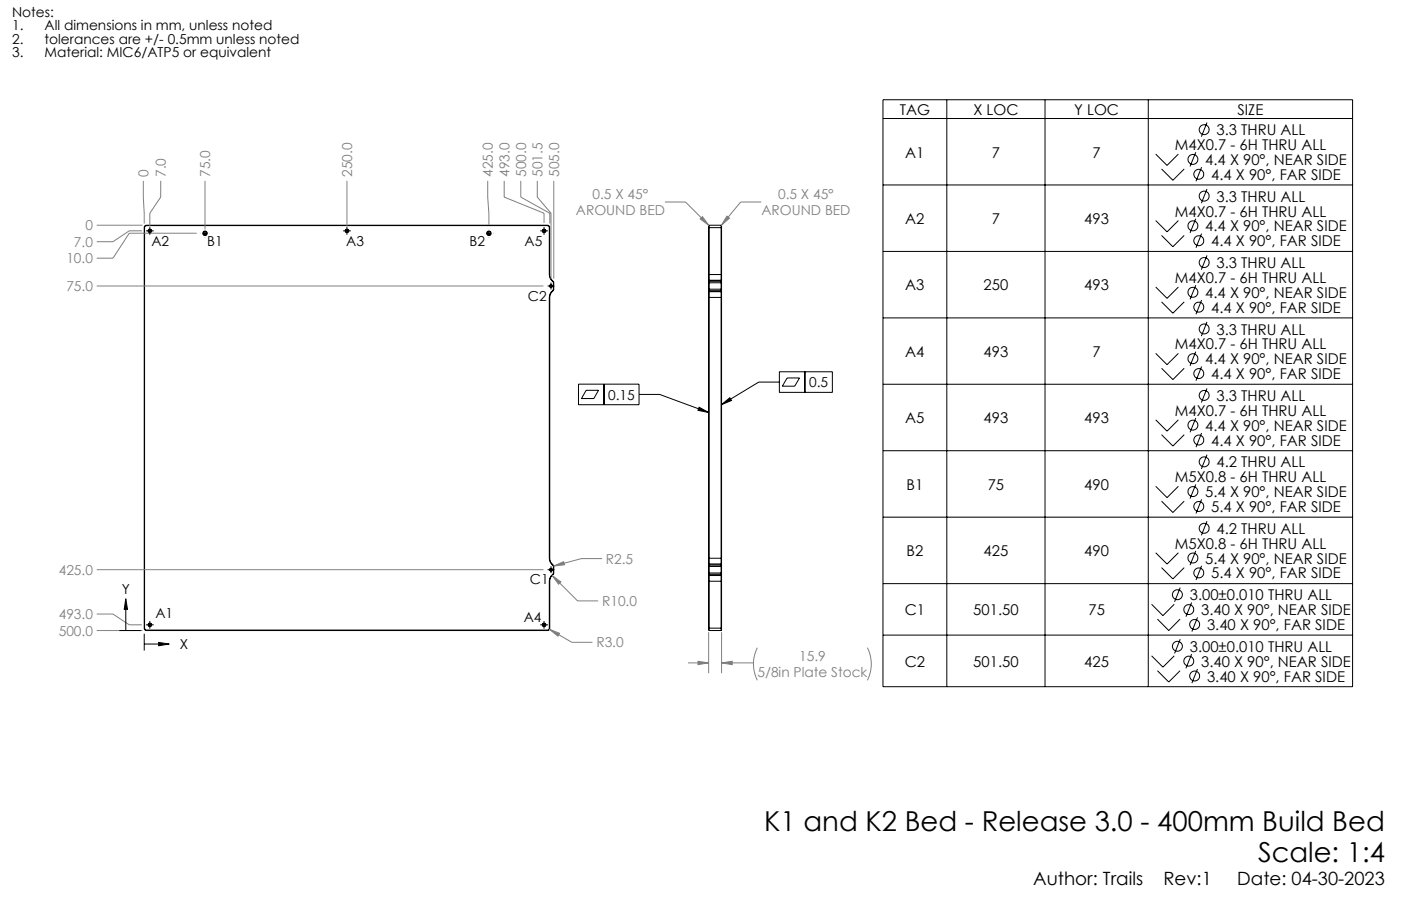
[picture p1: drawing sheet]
<svg xmlns="http://www.w3.org/2000/svg" width="432mm" height="279mm" viewBox="0 0 432 279" stroke-linecap="round" stroke-linejoin="round" font-family="sans-serif">
<g fill="none" stroke="#000" stroke-width=".31">
<path d="M272.1 30.8h144.8v181h-144.8zM272.1 36.5h144.8M291.8 30.8v181M322.1 30.8v181M353.9 30.8v181M372 37.8l-1.7 4.4M272.1 57h144.8M356.2 47.5l3.5 3.5 3.5-3.5M358 52.1l3.5 3.5 3.5-3.5M368.5 47l-1.7 4.3M370.3 51.5l-1.7 4.4M372 58.3l-1.7 4.4"/>
<path d="M44.5 70.2v123.5M44.5 70.2h.1M44.6 70.2v123.5M45 71.2h2.4M45.2 69.5l-.6 .3-.1 .4M45.2 69.6l-.5 .1-.1 .5M45.2 69.5v.1M45.2 69.6h123.5M45.2 69.5h123.5M46.2 70v2.4M61.9 71.9h.1M62.5 71.9h1.3"/>
<path d="M63.2 70.6v.1M63.2 71.3v1.3M63.2 73.2v.1M64.5 71.9h.1M105.8 71.2h2.3M106.9 70v2.4M149.4 71.9h.1M150 71.9h1.3M150.7 70.6v.1M150.7 71.3v1.3M150.7 73.2v.1M151.9 71.9h.1"/>
<path d="M166.5 71.2h2.4M167.7 70v2.4M168.7 69.6l.4 .1 .2 .5M168.7 69.5l.5 .2 .2 .5M168.7 69.5v.1M169.3 70.2v14.5M169.3 70.2h.1M169.4 70.2v14.5M218.4 70.2h4M218.4 70.2v14.5M218.5 69.5v16.9M218.5 69.5l-.1 .7"/>
<path d="M218.5 69.5h3.7M222.2 69.5v16.9M222.2 69.5l.2 .7M222.4 70.2v14.5M272.1 77.5h144.8M356.2 68l3.5 3.5 3.5-3.5M358 72.6l3.5 3.5 3.5-3.5M368.5 67.5l-1.7 4.3M370.3 72l-1.7 4.4M372 78.8l-1.7 4.3M168.8 88.2h2.1M169.3 84.7l.2 1 .6 .8"/>
<path d="M169.3 91.7v80.5M169.3 91.7h.1M169.3 84.7h.1M169.4 84.7l.2 .9 .6 .8M169.4 91.7v80.5M169.8 87.1v2.2M170.1 89.9l-.6 .8-.2 1M170.1 86.5l.3 .4M170.1 89.9l.1 .1M170.2 90l-.6 .8-.2 .9M170.2 86.4l-.1 .1M170.2 86.4l.3 .3"/>
<path d="M170.4 86.9l.2 .3M170.4 89.5l-.3 .4M170.4 89.5l.1 .1M170.5 86.7l.2 .5M170.5 86.7l-.1 .2M170.5 89.6l-.3 .4M170.6 89.2l-.2 .3M170.6 87.2v2M170.6 89.2h.1M170.6 87.2h.1M170.7 89.2l-.2 .4M170.7 87.2v2"/>
<path d="M218.4 86.9v.3M218.4 89.2v.3M218.4 84.7v1.8M218.4 89.9v1.8M218.4 91.7h4M218.4 84.7h4M218.4 89.2h4M218.4 87.2h4M218.4 86.5v.4M218.4 87.2v2M218.4 89.5v.4M218.4 91.7v80.5"/>
<path d="M218.4 89.5l.1 .1M218.4 89.9l.1 .1M218.5 86.7v2.9M218.5 90v83.9M218.5 86.7h3.7M218.5 86.4v.3M218.5 89.6v.4M218.5 89.6h3.7M218.5 86.7l-.1 .2M218.5 90h3.7M218.5 86.4h3.7M218.5 86.4l-.1 .1"/>
<path d="M222.2 86.7v2.9M222.2 90v83.9M222.2 86.4v.3M222.2 89.6v.4M222.2 86.7l.2 .2M222.2 86.4l.2 .1M222.4 86.9v.3M222.4 89.2v.3M222.4 89.9v1.8M222.4 84.7v1.8M222.4 86.5v.4M222.4 87.2v2"/>
<path d="M222.4 89.5v.4M222.4 91.7v80.5M222.4 89.5l-.2 .1M222.4 89.9l-.2 .1M272.1 98h144.8M356.2 88.5l3.5 3.5 3.5-3.5M358 93.1l3.5 3.5 3.5-3.5M368.5 87.9l-1.7 4.4M370.3 92.5l-1.7 4.4M372 99.3l-1.7 4.3M178.3 118.5h18.7v6.3h-18.7zM186.2 118.5v6.3"/>
<path d="M240.2 114.7h16.3v6.3h-16.3zM240.2 117.8h-6.3l-11.5 7M242.6 116.6h3.8l-1.5 2.5h-3.8zM248.1 114.7v6.3M272.1 118.5h144.8M356.2 109l3.5 3.5 3.5-3.5M358 113.6l3.5 3.5 3.5-3.5M368.5 108.4l-1.7 4.4M370.3 113l-1.7 4.4M372 119.8l-1.7 4.3M180.7 120.4h3.8l-1.5 2.5h-3.8zM197 121.6h6.3l15.1 5.6"/>
<path d="M215.5 125.6l2.9 1.6-3.3-.7zM222.4 124.8l2.5-2.1 .6 .8zM272.1 139h144.8M356.2 129.5l3.5 3.5 3.5-3.5M358 134.1l3.5 3.4 3.5-3.4M368.5 128.9l-1.7 4.4M370.3 133.5l-1.7 4.4M272.1 159.5h144.8M356.2 150l3.5 3.5 3.5-3.5M358 154.6l3.5 3.4 3.5-3.4M368.5 149.4l-1.7 4.4M370.3 154l-1.7 4.4"/>
<path d="M372 140.2l-1.7 4.4M168.8 175.7h2.1M169.3 172.2l.2 1 .6 .8M169.3 179.2v14.5M169.3 172.2h.1M169.3 179.2h.1M169.4 172.2l.2 .9 .6 .8M169.4 179.2v14.5M169.8 174.6v2.1M170.1 177.4l-.6 .8-.2 1M170.1 174l.3 .3M170.1 177.4l.1 .1"/>
<path d="M170.2 177.5l-.6 .8-.2 .9M170.2 173.9l-.1 .1M170.2 173.9l.3 .4M170.4 174.3l.2 .4M170.4 177.1l-.3 .3M170.4 177.1h.1M170.5 174.3l.2 .4M170.5 174.3h-.1M170.5 177.1l-.3 .4M170.6 176.7l-.2 .4M170.6 174.7v2M170.6 176.7h.1"/>
<path d="M170.6 174.7h.1M170.7 176.7l-.2 .4M170.7 174.7v2M218.4 174.3v.4M218.4 176.7v.4M218.4 177.4v1.8M218.4 172.2v1.8M218.4 172.2h4M218.4 179.2h4M218.4 176.7h4M218.4 174.7h4M218.4 174v.3"/>
<path d="M218.4 174.7v2M218.4 177.1v.3M218.4 179.2v14.5M218.4 177.1h.1M218.4 177.4l.1 .1M218.5 174.3v2.8M218.5 177.5v17M218.5 177.1h3.7M218.5 174.3h3.7M218.5 173.9v.4M218.5 177.1v.4M218.5 174.3h-.1"/>
<path d="M218.5 173.9h3.7M218.5 177.5h3.7M218.5 173.9l-.1 .1M222.2 174.3v2.8M222.2 177.5v17M222.2 173.9v.4M222.2 177.1v.4M222.2 174.3h.2M222.2 173.9l.2 .1M222.4 176.7v.4M222.4 174.3v.4M222.4 177.4v1.8"/>
<path d="M222.4 172.2v1.8M222.4 177.1h-.2M222.4 174v.3M222.4 174.7v2M222.4 177.1v.3M222.4 179.2v14.5M222.4 177.4l-.2 .1M272.1 180h144.8M356.2 170.5l3.5 3.5 3.5-3.5M358 175l3.5 3.5 3.5-3.5M368.5 169.9l-1.7 4.4M370.3 174.5l-1.7 4.4"/>
<path d="M372 160.7l-1.7 4.4M36.8 194.5h6.6M38.8 184.6l.5 3.3h-1zM38.8 187.9v6.6M44.4 195.4v5.2M44.4 198.6h4.5M44.5 193.7l.2 .5 .5 .3M44.5 193.7h.1M44.6 193.7l.1 .4 .5 .2M45 192.7h2.4M45.2 194.3v.2M45.2 194.3h123.5"/>
<path d="M45.2 194.5h123.5M46.2 191.5v2.4M48.9 198.1l3.3 .5-3.3 .5zM166.5 192.7h2.4M167.7 191.5v2.4M168.7 194.3v.2M169.3 193.7l-.2 .5-.4 .1M169.3 193.7h.1M169.4 193.7l-.2 .5-.5 .3M218.4 193.7l.1 .8M218.4 193.7h4M218.5 194.5h3.7"/>
<path d="M222.4 193.7l-.2 .8M272.1 195.9h144.8M354.9 186.3l3.5 3.6 3.5-3.6M356.7 190.9l3.5 3.6 3.5-3.6M363.7 181.2l-1.7 4.4M363.7 197.1l-1.7 4.4M367.3 185.8l-1.8 4.4M369.1 190.4l-1.8 4.4M354.9 202.2l3.5 3.5 3.5-3.5M356.7 206.8l3.5 3.5 3.5-3.5M367.3 201.7l-1.8 4.4M369.1 206.3l-1.8 4.4"/>
<circle cx="371.1" cy="40" r="1.53"/>
<circle cx="367.7" cy="49.2" r="1.53"/>
<circle cx="369.5" cy="53.7" r="1.53"/>
<circle cx="46.2" cy="71.2" r=".41"/>
<circle cx="46.2" cy="71.2" r=".56"/>
<circle cx="63.2" cy="71.9" r=".52"/>
<circle cx="63.2" cy="72" r=".68"/>
<circle cx="106.9" cy="71.2" r=".41"/>
<circle cx="106.9" cy="71.2" r=".56"/>
<circle cx="150.7" cy="71.9" r=".52"/>
<circle cx="150.7" cy="72" r=".68"/>
<circle cx="167.7" cy="71.2" r=".41"/>
<circle cx="167.7" cy="71.2" r=".56"/>
<circle cx="367.7" cy="69.7" r="1.53"/>
<circle cx="369.5" cy="74.2" r="1.53"/>
<circle cx="371.1" cy="60.5" r="1.53"/>
<circle cx="169.8" cy="88.2" r=".38"/>
<circle cx="169.8" cy="88.2" r=".43"/>
<circle cx="367.6" cy="90.1" r="1.54"/>
<circle cx="369.5" cy="94.7" r="1.54"/>
<circle cx="371.1" cy="81" r="1.54"/>
<circle cx="367.7" cy="110.6" r="1.53"/>
<circle cx="369.5" cy="115.2" r="1.53"/>
<circle cx="371.1" cy="101.4" r="1.53"/>
<circle cx="367.7" cy="131.1" r="1.53"/>
<circle cx="369.5" cy="135.7" r="1.53"/>
<circle cx="371.1" cy="121.9" r="1.53"/>
<circle cx="367.7" cy="151.6" r="1.53"/>
<circle cx="369.5" cy="156.2" r="1.53"/>
<circle cx="371.1" cy="142.4" r="1.53"/>
<circle cx="169.8" cy="175.7" r=".37"/>
<circle cx="169.8" cy="175.7" r=".43"/>
<circle cx="367.7" cy="172.1" r="1.53"/>
<circle cx="369.5" cy="176.7" r="1.53"/>
<circle cx="371.1" cy="162.9" r="1.53"/>
<circle cx="46.2" cy="192.7" r=".41"/>
<circle cx="46.2" cy="192.7" r=".56"/>
<circle cx="167.7" cy="192.7" r=".41"/>
<circle cx="167.7" cy="192.7" r=".56"/>
<circle cx="362.9" cy="199.3" r="1.53"/>
<circle cx="362.9" cy="183.4" r="1.53"/>
<circle cx="366.4" cy="188" r="1.53"/>
<circle cx="368.2" cy="192.6" r="1.53"/>
<circle cx="366.4" cy="203.9" r="1.53"/>
<circle cx="368.2" cy="208.5" r="1.53"/>
</g>
<g fill="none" stroke="#808080" stroke-width=".31">
<path d="M44.2 55.8l.2 13.1M49.5 55.8v5l-3.3 5v4.1M63.2 55.8v14.9M106.9 55.8v14.1M150.3 55.8l.4 13.6M155.4 55.8v5l12.3 5v3M160.5 55.8v5l8.9 5v3.1M165.6 55.8v5l4.2 5v20.1M170.7 55.8v30.1M29.8 69.5h14.1M43.7 71.2h-3.9l-5 3.3h-5M60.6 71.9h-20.8l-5 7.7h-5"/>
<path d="M204.9 62.3h6.4l7.2 7.2M216.5 66.8l2 2.7-2.7-2zM224 66.6l.8 .7-2.5 2.2zM234.6 62.3h-6.3l-6 7.2M29.8 88.2h137.7M29.8 175.7h137.7M170.2 177.5l2.7 2-.7 .7zM170.2 177.5l7.8 7.8h6.4M170.7 174.6l3-1.4 .3 1zM185.6 172.3h-6.4l-8.5 2.3M29.8 189.4h5l5 3.3h3.9M29.8 194.5h14.1"/>
<path d="M169.3 194.1l3.1 1.2-.5 .9zM169.3 194.1l6.9 4h6.4M218.4 195v12.6M222.4 195v12.6M233.4 199.7a11.1 11.1 0 0 0 0 10.1M267.3 199.7a11.1 11.1 0 0 1 0 10.1M212.1 204.4h6.3M215.1 203.9l3.3 .5-3.3 .6zM222.4 204.4l3.3-.5v1.1zM222.4 204.4h9.8"/>
</g>
<path d="M46.2 71.7a.5 .5 0 0 1-.4-.7 .5 .5 0 0 1 .8-.1 .5 .5 0 0 1-.3 .8h-.1M107 71.7a.5 .5 0 0 1-.5-.7 .5 .5 0 0 1 .9-.1 .5 .5 0 0 1-.3 .8h-.1M167.7 71.7a.5 .5 0 0 1-.4-.7 .5 .5 0 0 1 .8-.1 .5 .5 0 0 1-.3 .8h-.1M46.2 193.2a.5 .5 0 0 1-.4-.7 .5 .5 0 0 1 .8-.1 .5 .5 0 0 1-.3 .8h-.1M167.7 193.2a.5 .5 0 0 1-.4-.7 .5 .5 0 0 1 .8-.1 .5 .5 0 0 1-.3 .8h-.1" fill="none" stroke="#000" stroke-width=".31" stroke-dasharray="1.3 .6" stroke-linecap="butt"/>
<path d="M63.2 72.6a.62 .62 0 0 1-.6-.9 .62 .62 0 0 1 1.1-.1 .62 .62 0 0 1-.4 .9l-.1 .1M150.7 72.6a.62 .62 0 0 1-.6-.9 .62 .62 0 0 1 1.1-.1 .62 .62 0 0 1-.4 .9l-.1 .1" fill="none" stroke="#000" stroke-width=".31" stroke-dasharray="1.3 .6" stroke-dashoffset=".6" stroke-linecap="butt"/>
<path d="M215.5 125.6l2.9 1.6-3.3-.7zM222.4 124.8l2.5-2.1 .6 .8z" fill="#000"/>
<path d="M170.2 177.5l2 2.7 .7-.7zM169.3 194.1l2.6 2.1 .5-.9zM170.7 174.6l3.3-.4-.3-1zM215.1 203.9l3.3 .5-3.3 .6zM222.4 204.4l3.3-.5v1.1zM216.5 66.8l2 2.7-2.7-2zM224 66.6l.8 .7-2.5 2.2z" fill="#808080"/>
<path d="M48.9 198.1l3.3 .5-3.3 .5zM38.8 184.6l.5 3.3h-1z" fill="#000"/>
<g font-size="8.5">
<text x="235.6" y="256.3">K1 and K2 Bed - Release 3.0 - 400mm Build Bed</text>
<text x="387.8" y="265.8">Scale: 1:4</text>
</g>
<g font-size="5.6">
<text x="318.5" y="273">Author: Trails</text>
<text x="358.6" y="273">Rev:1</text>
<text x="381.3" y="273">Date: 04-30-2023</text>
</g>
<g font-size="4.6">
<text x="277.3" y="35.4">TAG</text>
<text x="300" y="35.4">X LOC</text>
<text x="331.1" y="35.4">Y LOC</text>
<text x="381.4" y="35.4">SIZE</text>
<text x="374.9" y="41.7">3.3 THRU ALL</text>
<text x="362.1" y="46.3">M4X0.7 - 6H THRU ALL</text>
<text x="279" y="48.6">A1</text>
<text x="305.7" y="48.6">7</text>
<text x="336.7" y="48.6">7</text>
<text x="371.5" y="50.9">4.4 X 90°, NEAR SIDE</text>
<text x="373.3" y="55.5">4.4 X 90°, FAR SIDE</text>
<text x="374.9" y="62.2">3.3 THRU ALL</text>
<text x="279" y="69.1">A2</text>
<text x="305.7" y="69.1">7</text>
<text x="334.2" y="69.1">493</text>
<text x="362.1" y="66.8">M4X0.7 - 6H THRU ALL</text>
<text x="371.5" y="71.4">4.4 X 90°, NEAR SIDE</text>
<text x="373.3" y="76">4.4 X 90°, FAR SIDE</text>
<text x="374.9" y="82.7">3.3 THRU ALL</text>
<text x="279" y="89.6">A3</text>
<text x="303.1" y="89.6">250</text>
<text x="334.2" y="89.6">493</text>
<text x="362.1" y="87.3">M4X0.7 - 6H THRU ALL</text>
<text x="371.5" y="91.9">4.4 X 90°, NEAR SIDE</text>
<text x="373.3" y="96.4">4.4 X 90°, FAR SIDE</text>
<text x="362.1" y="107.8">M4X0.7 - 6H THRU ALL</text>
<text x="374.9" y="103.2">3.3 THRU ALL</text>
<text x="279" y="110.1">A4</text>
<text x="303.1" y="110.1">493</text>
<text x="336.7" y="110.1">7</text>
<text x="371.5" y="112.3">4.4 X 90°, NEAR SIDE</text>
<text x="373.3" y="116.9">4.4 X 90°, FAR SIDE</text>
<text x="374.9" y="123.7">3.3 THRU ALL</text>
<text x="279" y="130.5">A5</text>
<text x="303.1" y="130.5">493</text>
<text x="334.2" y="130.5">493</text>
<text x="362.1" y="128.2">M4X0.7 - 6H THRU ALL</text>
<text x="371.5" y="132.8">4.4 X 90°, NEAR SIDE</text>
<text x="373.3" y="137.4">4.4 X 90°, FAR SIDE</text>
<text x="362.1" y="148.7">M5X0.8 - 6H THRU ALL</text>
<text x="374.9" y="144.1">4.2 THRU ALL</text>
<text x="279.4" y="151">B1</text>
<text x="304.4" y="151">75</text>
<text x="334.2" y="151">490</text>
<text x="371.5" y="153.3">5.4 X 90°, NEAR SIDE</text>
<text x="373.3" y="157.9">5.4 X 90°, FAR SIDE</text>
<text x="374.9" y="164.6">4.2 THRU ALL</text>
<text x="279.4" y="171.5">B2</text>
<text x="303.1" y="171.5">425</text>
<text x="334.2" y="171.5">490</text>
<text x="362.1" y="169.2">M5X0.8 - 6H THRU ALL</text>
<text x="371.5" y="173.8">5.4 X 90°, NEAR SIDE</text>
<text x="373.3" y="178.4">5.4 X 90°, FAR SIDE</text>
<text x="366.7" y="185.1">3.00±0.010 THRU ALL</text>
<text x="278.9" y="189.7">C1</text>
<text x="300" y="189.7">501.50</text>
<text x="335.5" y="189.7">75</text>
<text x="370.2" y="189.7">3.40 X 90°, NEAR SIDE</text>
<text x="372" y="194.3">3.40 X 90°, FAR SIDE</text>
<text x="366.7" y="201">3.00±0.010 THRU ALL</text>
<text x="278.9" y="205.6">C2</text>
<text x="300" y="205.6">501.50</text>
<text x="334.2" y="205.6">425</text>
<text x="370.2" y="205.6">3.40 X 90°, NEAR SIDE</text>
<text x="372" y="210.2">3.40 X 90°, FAR SIDE</text>
</g>
<g font-size="4.2">
<text x="3.7" y="5.1">Notes:</text>
<text x="3.7" y="9.3">1.</text>
<text x="13.7" y="9.3">All dimensions in mm, unless noted</text>
<text x="3.7" y="13.5">2.</text>
<text x="3.7" y="17.7">3.</text>
<text x="13.7" y="13.5">tolerances are +/- 0.5mm unless noted</text>
<text x="13.7" y="17.7">Material: MIC6/ATP5 or equivalent</text>
<text x="46.7" y="75.8">A2</text>
<text x="63.9" y="75.8">B1</text>
<text x="106.7" y="75.8">A3</text>
<text x="144.7" y="75.8">B2</text>
<text x="161.7" y="75.8">A5</text>
<text x="162.7" y="92.7">C2</text>
<text x="249.4" y="119.4">0.5</text>
<text x="187.5" y="123.2">0.15</text>
<text x="37.5" y="183">Y</text>
<text x="163.3" y="180">C1</text>
<text x="47.9" y="190.6">A1</text>
<text x="161.4" y="191.9">A4</text>
<text x="55.4" y="200.2">X</text>
</g>
<g font-size="4.2" fill="#808080">
<text x="45.8" y="54.6" transform="rotate(-90 45.8 54.6)">0</text>
<text x="51.1" y="54.6" transform="rotate(-90 51.1 54.6)">7.0</text>
<text x="64.8" y="54.6" transform="rotate(-90 64.8 54.6)">75.0</text>
<text x="108.6" y="54.6" transform="rotate(-90 108.6 54.6)">250.0</text>
<text x="151.9" y="54.6" transform="rotate(-90 151.9 54.6)">425.0</text>
<text x="157" y="54.6" transform="rotate(-90 157 54.6)">493.0</text>
<text x="162.1" y="54.6" transform="rotate(-90 162.1 54.6)">500.0</text>
<text x="167.2" y="54.6" transform="rotate(-90 167.2 54.6)">501.5</text>
<text x="172.3" y="54.6" transform="rotate(-90 172.3 54.6)">505.0</text>
<text x="182.6" y="61.3">0.5 X 45°</text>
<text x="239.8" y="61.3">0.5 X 45°</text>
<text x="26.3" y="71">0</text>
<text x="177.5" y="66.4">AROUND BED</text>
<text x="234.7" y="66.4">AROUND BED</text>
<text x="22.8" y="76.1">7.0</text>
<text x="20.4" y="81.2">10.0</text>
<text x="20.4" y="89.8">75.0</text>
<text x="186.7" y="173.8">R2.5</text>
<text x="18.1" y="177.3">425.0</text>
<text x="18.1" y="190.9">493.0</text>
<text x="185.6" y="186.9">R10.0</text>
<text x="18.1" y="196">500.0</text>
<text x="183.8" y="199.7">R3.0</text>
<text x="246.3" y="203.8">15.9</text>
<text x="233.4" y="208.9">5/8in Plate Stock</text>
</g>
</svg>
